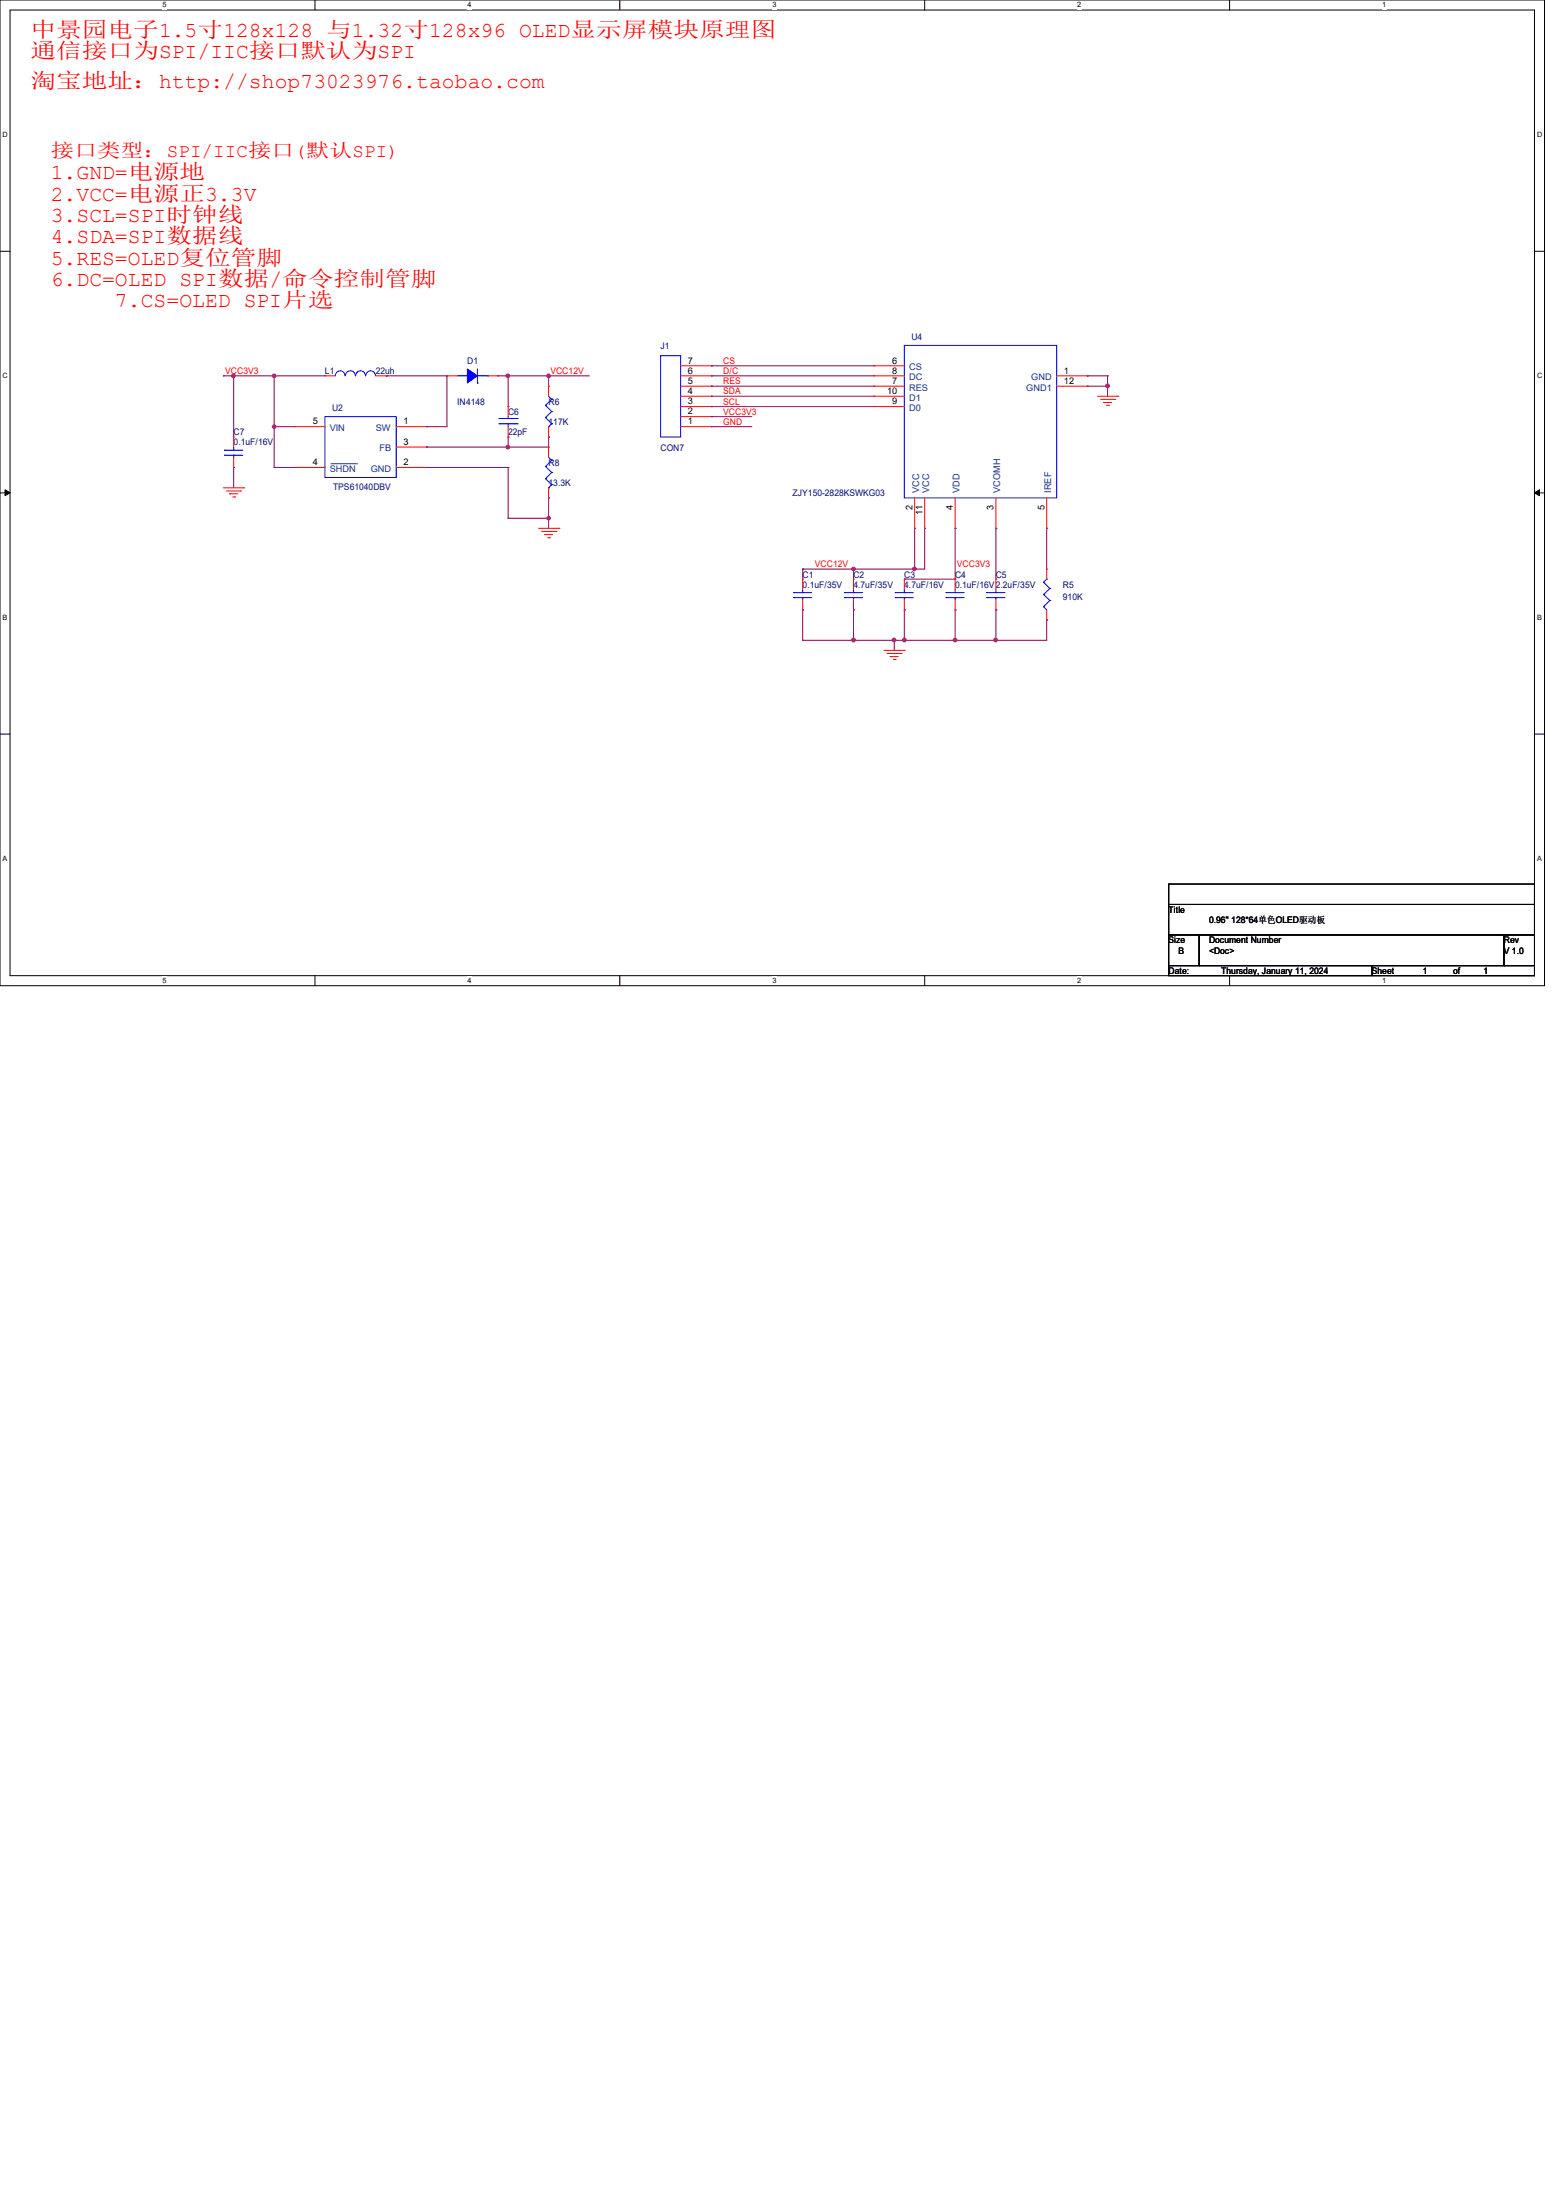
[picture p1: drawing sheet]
<svg xmlns="http://www.w3.org/2000/svg" width="210mm" height="297mm" viewBox="0 0 210 297" stroke-linecap="round" stroke-linejoin="round" font-family="sans-serif">
<path d="M0 0h208.4v133h-208.4zM1.4 1.4h205.7v130.3h-205.7z" fill="none" stroke="#000" stroke-width=".13"/>
<g fill="#fff">
<path d="M21.9 .1h.6v1.1h-.6z"/>
<path d="M21.9 131.8h.6v1.1h-.6z"/>
</g>
<path d="M42.5 0v1.4M42.5 131.7v1.3" fill="none" stroke="#000" stroke-width=".13"/>
<g fill="#fff">
<path d="M63.1 .1h.5v1.1h-.5z"/>
<path d="M63.1 131.8h.5v1.1h-.5z"/>
</g>
<path d="M83.7 0v1.4M83.7 131.7v1.3" fill="none" stroke="#000" stroke-width=".13"/>
<g fill="#fff">
<path d="M104.2 .1h.6v1.1h-.6z"/>
<path d="M104.2 131.8h.6v1.1h-.6z"/>
</g>
<path d="M124.8 0v1.4M124.8 131.7v1.3" fill="none" stroke="#000" stroke-width=".13"/>
<g fill="#fff">
<path d="M145.4 .1h.5v1.1h-.5z"/>
<path d="M145.4 131.8h.5v1.1h-.5z"/>
</g>
<path d="M165.9 0v1.4M165.9 131.7v1.3" fill="none" stroke="#000" stroke-width=".13"/>
<g fill="#fff">
<path d="M186.5 .1h.6v1.1h-.6z"/>
<path d="M186.5 131.8h.6v1.1h-.6z"/>
<path d="M.3 17.6h.8v1.1h-.8z"/>
<path d="M207.4 17.6h.8v1.1h-.8z"/>
<path d="M.3 50.2h.8v1.1h-.8z"/>
<path d="M207.4 50.2h.8v1.1h-.8z"/>
</g>
<path d="M0 33.9h1.4M207.1 33.9h1.3" fill="none" stroke="#000" stroke-width=".13"/>
<g fill="#fff">
<path d="M.3 82.8h.7v1.1h-.7z"/>
<path d="M207.4 82.8h.7v1.1h-.7z"/>
</g>
<path d="M0 66.5h1.4M207.1 66.5h1.3" fill="none" stroke="#000" stroke-width=".13"/>
<path d="M.7 66.1l.7 .4-.7 .4zM207.1 66.5l.7-.4v.8z" fill="#000" stroke="#000" stroke-width=".13"/>
<g fill="#fff">
<path d="M.3 115.3h.7v1.1h-.7z"/>
<path d="M207.4 115.3h.7v1.1h-.7z"/>
</g>
<path d="M0 99.1h1.4M207.1 99.1h1.3M157.7 119.3h49.4v2.7h-49.4zM157.7 122h49.4v4.2h-49.4zM157.7 126.2h4.1v4.1h-4.1zM157.7 130.3h27.5v1.4h-27.5zM161.8 126.2h41.2v4.1h-41.2zM185.2 130.3h21.9v1.4h-21.9zM203 126.2h4.1v4.1h-4.1z" fill="none" stroke="#000" stroke-width=".13"/>
<g fill="none" stroke="#f00" stroke-width=".13">
<path d="M31.5 59h.1M31.5 59v1.3M39.8 57.6h.1M39.8 57.6h4.1M43.9 50.7h.1M43.9 50.7h1.4M50.7 50.7h1.4M52.1 50.7h.1M53.5 57.6h4.1M57.6 57.6h.1M60.3 50.7h.1M60.3 50.7h1.4"/>
<path d="M65.8 50.7h1.4M67.2 50.7h.1M68.6 54.9h.1M68.6 59h.1M68.6 54.9v1.3M68.6 57.6v1.4M74 52.1h.1M74 59h.1M74 52.1v1.4M74 57.6v1.4M91.9 53.5h4.1M91.9 50.7h4.1"/>
<path d="M91.9 57.6h4.1M91.9 56.2h4.1M91.9 54.9h4.1M91.9 52.1h4.1M91.9 49.4h4.1M96 57.6h.1M96 56.2h.1M96 54.9h.1M96 53.5h.1M96 52.1h.1M96 50.7h.1M96 49.4h.1"/>
<path d="M117.9 49.4h.1M117.9 52.1h.1M117.9 50.7h.1M117.9 54.9h.1M117.9 53.5h.1M117.9 53.5h4.1M117.9 50.7h4.1M117.9 54.9h4.1M117.9 52.1h4.1M117.9 49.4h4.1M142.6 50.7h4.1M142.6 52.1h4.1"/>
<path d="M146.7 50.7h.1M146.7 52.1h.1M148.1 53.5h2.8M148.5 53.9h2M148.9 54.3h.1M148.9 54.3h1.1M149.4 54.7h.2M149.6 54.7h.1M150.5 53.9h.1M150.9 53.5h.1M30.1 65.8h2.8M30.6 66.3h1.9"/>
<path d="M31 66.6h.1M31 66.6h1.1M31.4 67.1h.3M31.5 63.1h.1M31.5 61.7v1.4M31.7 67.1h.1M32.5 66.3h.1M32.9 65.8h.1M39.8 63.1h.1M39.8 63.1h4.1M53.5 63.1h4.1M53.5 60.3h4.1"/>
<path d="M57.6 63.1h.1M57.6 60.3h.1M72.7 71.3h2.7M73.1 71.7h1.9M73.5 72.1h.1M73.5 72.1h1.1M73.9 72.6h.3M74 60.3h.1M74 67.2h.1M74 60.3v1.4M74 65.8v1.4M74.2 72.6h.1"/>
<path d="M75 71.7h.1M75.4 71.3h.1M108.3 78.1h.1M108.3 78.1v1.4M115.2 78.1h.1M115.2 78.1v1.4M122 78.1h.1M122 78.1v1.4M123.4 71.3h.1M123.4 67.2v4.1M124.8 71.3h.1M124.8 67.2v4.1"/>
<path d="M128.9 78.1h.1M128.9 71.3h.1M128.9 67.2v4.1M128.9 78.1v1.4M134.4 78.1h.1M134.4 71.3h.1M134.4 67.2v4.1M134.4 78.1v1.4M141.3 71.3h.1M141.3 76.8h.1M141.3 67.2v4.1M141.3 76.8v1.3"/>
<path d="M108.3 82.3h.1M108.3 80.9v1.4M115.2 82.3h.1M115.2 80.9v1.4M119.3 87.8h2.7M119.7 88.2h1.9M120.1 88.6h.1M120.1 88.6h1.1M120.6 89h.2M120.8 89h.1M121.6 88.2h.1M122 87.8h.1"/>
<path d="M122 82.3h.1M122 80.9v1.4M128.9 82.3h.1M128.9 80.9v1.4M134.4 82.3h.1M134.4 80.9v1.4M141.3 83.7h.1M141.3 82.3v1.4"/>
</g>
<g fill="none" stroke="#00f" stroke-width=".13">
<path d="M43.9 56.2h9.6v8.2h-9.6zM45.3 50.7a.66 .66 0 0 1 .6-.7 .66 .66 0 0 1 .7 .7M46.6 50.7a.68 .68 0 0 1 .7-.7 .68 .68 0 0 1 .7 .7M48 50.7a.66 .66 0 0 1 .7-.7 .66 .66 0 0 1 .6 .7M49.4 50.7a.66 .66 0 0 1 .6-.7 .66 .66 0 0 1 .7 .7M61.7 50.7h1.4M63.1 50.7h.1M64.4 51.7h.1M64.4 49.8v1.9M64.4 50.7h1.4M65.8 50.7h.1M67.3 57.2h2.5"/>
<path d="M67.3 56.5h2.5M68.6 56.5h.1M68.6 57.2h.1M68.6 56.2v.3M68.6 57.2v.4M69.8 57.2h.1M69.8 56.5h.1M73.6 54.7h.1M73.6 56.3h.1M73.6 54.7l.9 .8M73.6 56.3l.9 .9M74 57.6h.1"/>
<path d="M74 53.5l.5 .4M74.5 53.9h.1M74.5 55.5h.1M74.5 57.2h.1M74.5 53.9l-.9 .8M74.5 55.5l-.9 .8M74.5 57.2l-.5 .4M89.2 48h2.7v11h-2.7zM122 46.6h20.6v20.6h-20.6zM30.3 60.7h.1M30.3 61.4h.1M30.3 60.7h2.5"/>
<path d="M30.3 61.4h2.5M31.5 61.4h.1M31.5 60.7h.1M31.5 60.3v.4M31.5 61.4v.3M73.6 62.9h.1M73.6 64.6h.1M73.6 62.9l.9 .9M73.6 64.6l.9 .8M74 65.8h.1M74 61.7l.5 .4M74.5 62.1h.1"/>
<path d="M74.5 63.8h.1M74.5 65.4h.1M74.5 62.1l-.9 .8M74.5 63.8l-.9 .8M74.5 65.4l-.5 .4M107.1 80h.1M107.1 80h2.5M108.3 80h.1M108.3 79.5v.5M114 80h.1M114 80h2.4M115.2 80h.1"/>
<path d="M115.2 79.5v.5M120.8 80h.1M120.8 80h2.5M122 80h.1M122 79.5v.5M127.7 80h.1M127.7 80h2.4M128.9 80h.1M128.9 79.5v.5M133.2 80h.1M133.2 80h2.4M134.4 80h.1"/>
<path d="M134.4 79.5v.5M140.8 78.6h.1M140.8 78.6l.9 .8M141.3 78.1h.1M141.3 78.1l-.5 .5M141.7 79.4h.1M141.7 79.4l-.9 .8M107.1 80.6h.1M107.1 80.6h2.5M108.3 80.6h.1M108.3 80.6v.3M114 80.6h.1"/>
<path d="M114 80.6h2.4M115.2 80.6h.1M115.2 80.6v.3M120.8 80.6h.1M120.8 80.6h2.5M122 80.6h.1M122 80.6v.3M127.7 80.6h.1M127.7 80.6h2.4M128.9 80.6h.1M128.9 80.6v.3M133.2 80.6h.1"/>
<path d="M133.2 80.6h2.4M134.4 80.6h.1M134.4 80.6v.3M140.8 81.9h.1M140.8 80.2h.1M140.8 81.9l.5 .4M140.8 80.2l.9 .8M141.7 81h.1M141.7 81l-.9 .9"/>
</g>
<path d="M44.6 62.6h3.6M48.2 62.6h.1" fill="none" stroke="#004080" stroke-width=".13"/>
<path d="M63.1 49.8l1.3 .9-1.3 1z" fill-rule="evenodd" fill="#00f" stroke="#00f" stroke-width=".13"/>
<g fill="none" stroke="#800040" stroke-width=".13">
<path d="M30.1 50.7h.1M30.1 50.7h13.8M31.5 50.7h.1M31.5 50.7v8.3M37 50.7h.1M37 57.6h.1M37 57.6h2.8M37 50.7v12.4M52.1 50.7h.1M52.1 50.7h8.2M57.6 57.6h.1M60.3 50.7h.1"/>
<path d="M60.3 50.7v6.9h-2.7M67.2 50.7h.1M67.2 50.7h12.3M68.6 59h.1M68.6 50.7h.1M68.6 50.7v4.2M68.6 59v1.3M74 50.7h.1M74 59h.1M74 59v1.3h-16.4M74 50.7v1.4M96 52.1h.1"/>
<path d="M96 49.4h.1M96 50.7h.1M96 53.5h.1M96 54.9h.1M96 56.2h.1M96 57.6h.1M96 50.7h21.9M96 57.6h5.5M96 52.1h21.9M96 49.4h21.9M96 53.5h21.9M96 54.9h21.9"/>
<path d="M96 56.2h5.5M146.7 50.7h.1M146.7 52.1h.1M146.7 50.7h2.8M146.7 52.1h2.8M149.5 50.7h.1M149.5 52.1h.1M149.5 50.7v2.8M31.5 63.1h.1M31.5 63.1v2.7M37 63.1h.1M37 63.1h2.8"/>
<path d="M57.6 60.3h.1M57.6 63.1h.1M57.6 63.1h11M68.6 60.3h.1M68.6 63.1h.1M68.6 69.9h.1M68.6 63.1v6.8M68.6 69.9h5.4M74 67.2h.1M74 69.9h.1M74 67.2v4.1M108.3 76.8h.1"/>
<path d="M108.3 76.8v1.3M115.2 76.8h.1M115.2 76.8v1.3M122 78.1h.1M123.4 71.3h.1M123.4 76.8h.1M123.4 71.3v5.5M124.8 71.3h.1M124.8 71.3v5.5h-16.5M128.9 71.3h.1M128.9 71.3v6.8h-6.9M134.4 71.3h.1"/>
<path d="M134.4 71.3v6.8M141.3 71.3h.1M141.3 71.3v5.5M108.3 82.3h.1M108.3 86.4h.1M108.3 82.3v4.1M115.2 82.3h.1M115.2 86.4h.1M115.2 82.3v4.1M120.7 86.4h.1M120.7 86.4v1.4M122 82.3h.1"/>
<path d="M122 86.4h.1M122 82.3v4.1M128.9 82.3h.1M128.9 86.4h.1M128.9 82.3v4.1M134.4 82.3h.1M134.4 86.4h.1M134.4 82.3v4.1M141.3 83.7h.1M141.3 83.7v2.7h-33"/>
</g>
<g fill="#f0f" stroke="#f0f" stroke-width=".13">
<circle cx="128.9" cy="86.4" r=".25"/>
<circle cx="37" cy="57.6" r=".25"/>
<circle cx="37" cy="50.7" r=".25"/>
<circle cx="68.5" cy="50.7" r=".25"/>
<circle cx="68.5" cy="60.3" r=".25"/>
<circle cx="74" cy="50.7" r=".25"/>
<circle cx="74.1" cy="69.9" r=".24"/>
<circle cx="134.4" cy="86.4" r=".25"/>
<circle cx="120.6" cy="86.4" r=".25"/>
<circle cx="31.5" cy="50.7" r=".25"/>
<circle cx="115.2" cy="76.8" r=".24"/>
<circle cx="115.2" cy="86.4" r=".25"/>
<circle cx="122" cy="86.4" r=".25"/>
<circle cx="123.4" cy="76.8" r=".24"/>
<circle cx="149.5" cy="52.1" r=".25"/>
</g>
<g font-size="2.9" fill="#f00">
<text x="4.1" y="5">中景园电子1.5寸128x128 与1.32寸128x96 OLED显示屏模块原理图</text>
<text x="4.1" y="7.9">通信接口为SPI/IIC接口默认为SPI</text>
<text x="4.1" y="11.9">淘宝地址：http://shop73023976.taobao.com</text>
<text x="6.9" y="24.2">1.GND=电源地</text>
<text x="6.9" y="27.1">2.VCC=电源正3.3V</text>
<text x="6.9" y="30">3.SCL=SPI时钟线</text>
<text x="6.9" y="32.9">4.SDA=SPI数据线</text>
<text x="6.9" y="35.7">5.RES=OLED复位管脚</text>
<text x="6.9" y="38.6">6.DC=OLED SPI数据/命令控制管脚</text>
<text x="15.5" y="41.5">7.CS=OLED SPI片选</text>
</g>
<text font-size="2.6" fill="#f00" x="6.9" y="21.3">接口类型：SPI/IIC接口(默认SPI)</text>
<g font-size="1.2" fill="#000080">
<text x="89.1" y="47.1">J1</text>
<text x="123" y="45.8">U4</text>
<text x="43.9" y="50.5">L1</text>
<text x="50.7" y="50.5">22uh</text>
<text x="63.1" y="49.1">D1</text>
<text x="31.5" y="58.7">C7</text>
<text x="44.8" y="55.5">U2</text>
<text x="61.7" y="54.6">IN4148</text>
<text x="68.6" y="56">C6</text>
<text x="68.6" y="58.7">22pF</text>
<text x="74" y="54.6">R6</text>
<text x="74" y="57.4">117K</text>
<text x="31.5" y="60.1">0.1uF/16V</text>
<text x="74" y="62.9">R8</text>
<text x="74" y="65.6">13.3K</text>
<text x="89.1" y="60.9">CON7</text>
<text x="45" y="66.1">TPS61040DBV</text>
<text x="107" y="67">ZJY150-2828KSWKG03</text>
<text x="108.3" y="77.9">C1</text>
<text x="115.2" y="77.9">C2</text>
<text x="122" y="77.9">C3</text>
<text x="128.9" y="77.9">C4</text>
<text x="134.4" y="77.9">C5</text>
<text x="108.3" y="79.3">0.1uF/35V</text>
<text x="115.2" y="79.3">4.7uF/35V</text>
<text x="122" y="79.3">4.7uF/16V</text>
<text x="128.9" y="79.3">0.1uF/16V2.2uF/35V</text>
<text x="143.5" y="79.3">R5</text>
<text x="143.5" y="80.9">910K</text>
</g>
<g font-size="1.2" fill="#f00">
<text x="30.4" y="50.5">VCC3V3</text>
<text x="74.3" y="50.5">VCC12V</text>
<text x="97.6" y="51.9">RES</text>
<text x="97.6" y="49.1">CS</text>
<text x="97.6" y="50.5">D/C</text>
<text x="97.6" y="53.2">SDA</text>
<text x="97.6" y="54.6">SCL</text>
<text x="97.6" y="56">VCC3V3</text>
<text x="97.6" y="57.3">GND</text>
<text x="110" y="76.5">VCC12V</text>
<text x="129.1" y="76.5">VCC3V3</text>
</g>
<g font-size="1.2">
<text x="92.8" y="53.2">4</text>
<text x="92.8" y="51.8">5</text>
<text x="92.8" y="50.4">6</text>
<text x="92.8" y="49.1">7</text>
<text x="119.7" y="53.2">10</text>
<text x="120.4" y="49.1">6</text>
<text x="120.4" y="51.8">7</text>
<text x="120.4" y="50.4">8</text>
<text x="143.6" y="50.4">1</text>
<text x="143.6" y="51.8">12</text>
<text x="42.2" y="57.3">5</text>
<text x="54.4" y="57.3">1</text>
<text x="92.8" y="57.3">1</text>
<text x="92.8" y="55.9">2</text>
<text x="92.8" y="54.6">3</text>
<text x="120.4" y="54.6">9</text>
<text x="42.2" y="62.8">4</text>
<text x="54.4" y="62.8">2</text>
<text x="54.4" y="60">3</text>
<text x="123.1" y="68.8" transform="rotate(-90 123.1 68.8)">2</text>
<text x="124.5" y="69.5" transform="rotate(-90 124.5 69.5)">11</text>
<text x="128.6" y="68.8" transform="rotate(-90 128.6 68.8)">4</text>
<text x="134.1" y="68.8" transform="rotate(-90 134.1 68.8)">3</text>
<text x="141" y="68.8" transform="rotate(-90 141 68.8)">5</text>
<text x="157.7" y="123.2">Title</text>
<text x="163.2" y="124.6">0.96'' 128*64单色OLED驱动板</text>
<text x="157.7" y="127.3">Size</text>
<text x="157.7" y="131.4">Date:</text>
<text x="159.1" y="128.7">B</text>
<text x="163.2" y="127.3">Document Number</text>
<text x="163.2" y="128.7">&lt;Doc&gt;</text>
<text x="164.8" y="131.4">Thursday, January 11, 2024</text>
<text x="185.1" y="131.4">Sheet</text>
<text x="192" y="131.4">1</text>
<text x="196.1" y="131.4">of</text>
<text x="200.2" y="131.4">1</text>
<text x="203" y="127.3">Rev</text>
<text x="203" y="128.7">V 1.0</text>
</g>
<g font-size="1.2" fill="#004080">
<text x="122.7" y="50">CS</text>
<text x="122.7" y="52.7">RES</text>
<text x="122.7" y="51.3">DC</text>
<text x="138.5" y="52.7">GND1</text>
<text x="139.2" y="51.3">GND</text>
<text x="44.5" y="58.2">VIN</text>
<text x="50.7" y="58.2">SW</text>
<text x="122.7" y="55.5">D0</text>
<text x="122.7" y="54.1">D1</text>
<text x="44.5" y="63.7">SHDN</text>
<text x="50" y="63.7">GND</text>
<text x="51.2" y="60.9">FB</text>
<text x="124" y="66.5" transform="rotate(-90 124 66.5)">VCC</text>
<text x="125.4" y="66.5" transform="rotate(-90 125.4 66.5)">VCC</text>
<text x="129.5" y="66.5" transform="rotate(-90 129.5 66.5)">VDD</text>
<text x="135" y="66.5" transform="rotate(-90 135 66.5)">VCOMH</text>
<text x="141.9" y="66.5" transform="rotate(-90 141.9 66.5)">IREF</text>
</g>
<g font-size="1">
<text x="21.9" y="1">5</text>
<text x="63.1" y="1">4</text>
<text x="104.2" y="1">3</text>
<text x="145.4" y="1">2</text>
<text x="186.5" y="1">1</text>
<text x=".3" y="18.5">D</text>
<text x="207.5" y="18.5">D</text>
<text x=".3" y="51">C</text>
<text x="207.5" y="51">C</text>
<text x=".3" y="83.6">B</text>
<text x="207.5" y="83.6">B</text>
<text x=".3" y="116.2">A</text>
<text x="207.5" y="116.2">A</text>
<text x="21.9" y="132.7">5</text>
<text x="63.1" y="132.7">4</text>
<text x="104.2" y="132.7">3</text>
<text x="145.4" y="132.7">2</text>
<text x="186.5" y="132.7">1</text>
</g>
</svg>
